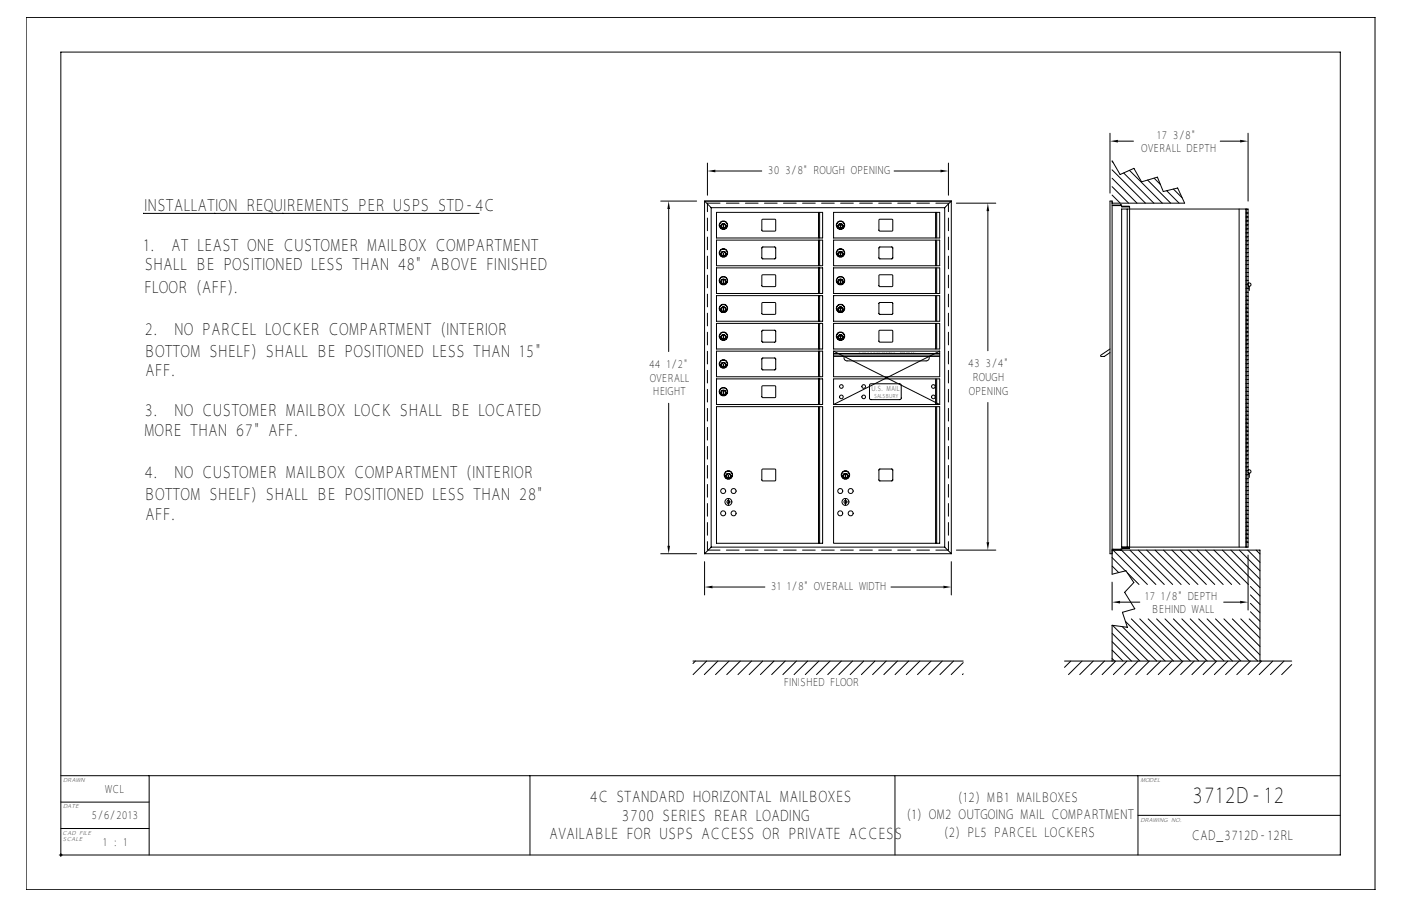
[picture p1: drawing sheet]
<svg xmlns="http://www.w3.org/2000/svg" width="432mm" height="279mm" viewBox="0 0 432 279" stroke-linecap="round" stroke-linejoin="round" font-family="sans-serif">
<g fill="none" stroke="#000" stroke-width=".31">
<path d="M8.1 5.4h415.7v269h-415.7zM218 50.3v9.9M220.5 52.7h14.3M275.6 52.7h14.3M292.3 50.3v9.9M342.1 41.1v18.5M342.8 57.6l5.1 5.1M342.8 55l7.6 7.7M342.8 52.4l10.2 10.3M342.8 49.8l.3 .3M342.8 49.6l2.4 4.2 4.3-1.9 2.3 4.2 4.9-1.5 1.8 4.5 4.5-1.1 2.1 4.7h-22.3M344.6 43.5h4.7"/>
<path d="M346.3 53.3l9.3 9.4M348.1 52.5l10.1 10.2M353.7 55.5l7.1 7.2M355.7 54.9l1.9 2M359.6 58.8l3.8 3.9M361.7 58.3l2.7 2.7M376.1 43.5h6.1M384.7 41.1v20.9M44.4 65.8h-.3h103.7M203.6 62h11.1M206.1 64.5v43.9M219.2 64v104.7"/>
<path d="M219.2 64h72M220.8 65.5h32.7v7.9h-32.7zM220.8 74.1h32.7v7.9h-32.7zM222.9 78l.1 .8zM222.9 69.5l.1 .7zM234.9 76.3h4.1v3.4h-4.1zM234.9 67.7h4.1v3.5h-4.1zM252.3 65.5v7.9M252.3 74.1v7.9M252.6 65.5v7.9M252.6 74.1v7.9M256.9 65.5h32.7v7.9h-32.7z"/>
<path d="M256.9 74.1h32.7v7.9h-32.7zM258.6 78h.9M258.6 69.4h.9M259 78l.1 .8zM259 69.5l.1 .7zM259.1 69v.9M259.1 77.5v1M271 76.3h4.1v3.4h-4.1zM271 67.7h4.1v3.5h-4.1zM288.4 65.5v7.9M288.4 74.1v7.9M288.7 65.5v7.9"/>
<path d="M288.7 74.1v7.9M291.2 64v104.7M293.2 62h-76v108.8M293.2 62h-76l2 2M293.2 62v108.8M293.2 62l-2 2M294.8 62.7h12.1M304.5 65.1v43.1M342.8 60.2l2.5 2.5M343.3 63.4v-.2h2.4v.6h2.5M345.4 63.2v.2M345.4 63.2v.2h-2.6"/>
<path d="M345.7 64.5h39v104.2h-39zM346 63.8v-.2h2.1v.2M347.4 64.5v104.2M348.2 63.8l-.1 105.4h-2.1v-.2M381.9 64.5v104.2M384.1 64.5v104.2M384.1 79.1h.6M384.1 77.9h.6M384.1 76.7h.6M384.1 75.5h.6M384.1 74.2h.6M384.1 73h.6"/>
<path d="M384.1 71.8h.6M384.1 70.6h.6M384.1 69.4h.6M384.1 68.1h.6M384.1 66.9h.6M384.1 65.7h.6M220.8 99.7h32.7v7.9h-32.7zM220.8 82.6h32.7v7.9h-32.7zM220.8 91.2h32.7v7.9h-32.7zM222.9 86.6l.1 .7zM222.9 95.2l.1 .7zM234.9 84.8h4.1v3.5h-4.1z"/>
<path d="M234.9 93.4h4.1v3.5h-4.1zM252.3 82.6v7.9M252.3 91.2v7.9M252.3 99.7v7.9M252.6 82.6v7.9M252.6 91.2v7.9M252.6 99.7v7.9M256.9 82.6h32.7v7.9h-32.7zM256.9 91.2h32.7v7.9h-32.7zM256.9 99.7h32.7v7.9h-32.7zM258.6 86.6h.9M258.6 95.1h.9"/>
<path d="M259 95.2l.1 .7zM259 86.6l.1 .7zM259.1 86.1v.9M259.1 94.6v1M271 84.8h4.1v3.5h-4.1zM271 93.4h4.1v3.5h-4.1zM288.4 82.6v7.9M288.4 91.2v7.9M288.4 99.7v7.9M288.7 82.6v7.9M288.7 91.2v7.9M288.7 99.7v7.9"/>
<path d="M384.1 99.9h.6M384.1 98.7h.6M384.1 97.5h.6M384.1 96.3h.6M384.1 95h.6M384.1 93.8h.6M384.1 92.6h.6M384.1 91.4h.6M384.1 90.1h.6M384.1 88.9h.6M384.1 87.7h.6M384.1 86.5h.6"/>
<path d="M384.1 85.3h.6M384.1 84h.6M384.1 82.8h.6M384.1 81.6h.6M384.1 80.4h.6M384.7 87.4a.51 .51 0 0 1 .7 0 .51 .51 0 0 1 0 .7 .51 .51 0 0 1-.7 0M385.1 88.3v1.3M220.8 108.3h32.7v7.9h-32.7zM220.8 116.8h32.7v7.9h-32.7zM222.9 103.7l.1 .8zM222.9 112.3l.1 .7zM234.9 101.9h4.1v3.5h-4.1z"/>
<path d="M234.9 119.1h4.1v3.4h-4.1zM234.9 110.5h4.1v3.5h-4.1zM252.3 108.3v7.9M252.3 116.8v7.9M252.6 108.3v7.9M252.6 116.8v7.9M256.9 109.9h32.7M256.9 108.3h32.7M256.9 109h32.7M256.9 109.5h32.7M256.9 108.3l32.7 16.4M256.9 108.3v7.9h32.7v-7.9"/>
<path d="M258.6 103.7h.9M259 103.7v.8l.1-.8M259.1 103.2v1M260.2 109.9a.95 .95 0 0 0 .9 1.4h24.4a.95 .95 0 0 0 .8-1.4M268.1 118.5l9.4-.1 .3 .4-.1 4.1-.4 .3h-9l-.3-.4zM271 101.9h4.1v3.5h-4.1zM288.4 116.8v7.9M288.7 116.8v7.9M289.6 108.3l-32.7 16.4M342.1 107.6l-2.9 2.2 1.1 .1 1.8-1.2M384.1 119.5h.6M384.1 118.3h.6"/>
<path d="M384.1 117h.6M384.1 115.8h.6M384.1 114.6h.6M384.1 113.4h.6M384.1 112.2h.6M384.1 110.9h.6M384.1 109.7h.6M384.1 108.5h.6M384.1 107.3h.6M384.1 106h.6M384.1 104.8h.6M384.1 103.6h.6"/>
<path d="M384.1 102.4h.6M384.1 101.1h.6M206.1 124.4v43.9M220.8 125.4h32.7v42.1h-32.7zM222.9 120.8l.1 .8zM252.3 125.4v42.1M252.6 125.4v42.1M256.9 125.4h32.7v42.1h-32.7zM256.9 124.7h32.7M256.9 124.7v-7.9h32.7v7.9M288.4 125.4v42.1M288.7 125.4v42.1"/>
<path d="M304.5 124.1v43.1M384.1 139.1h.6M384.1 137.8h.6M384.1 136.6h.6M384.1 135.4h.6M384.1 134.2h.6M384.1 132.9h.6M384.1 131.7h.6M384.1 130.5h.6M384.1 129.3h.6M384.1 128h.6M384.1 126.8h.6"/>
<path d="M384.1 125.6h.6M384.1 124.4h.6M384.1 123.2h.6M384.1 121.9h.6M384.1 120.7h.6M224.4 146.5l.2 .8zM224.5 153.7v2.2M234.9 144.7h4.1v3.5h-4.1zM260.5 146.5l.2 .8zM260.6 153.7v2.2M271 144.7h4.1v3.5h-4.1zM384.1 159.8h.6"/>
<path d="M384.1 158.6h.6M384.1 157.4h.6M384.1 156.2h.6M384.1 154.9h.6M384.1 153.7h.6M384.1 152.5h.6M384.1 151.3h.6M384.1 150.1h.6M384.1 148.8h.6M384.1 147.6h.6M384.1 146.4h.6M384.1 145.2h.6"/>
<path d="M384.1 143.9h.6M384.1 142.7h.6M384.1 141.5h.6M384.1 140.3h.6M384.7 145.1a.51 .51 0 0 1 .7-.1 .51 .51 0 0 1 0 .8 .51 .51 0 0 1-.7 0M385.1 145.9v1.3M203.6 170.8h11.1M217.2 170.8h76M217.2 173.2v10.3M219.2 168.7h72M219.2 168.7l-2 2.1M291.2 168.7l2 2.1"/>
<path d="M293.2 173.2v10.3M294.8 169.6h12.1M342.8 174.5l2 2.1M342.8 172l4.1 4.1M342.8 170.8h-.7v-108.8h.7v115.1l4.2-1.1 2.5 3.6-2.9 3.1 3.2 5-3.9 1.1 1.6 4.7-4.7-.7v11.1M342.8 179.5v8.6M342.8 169.6h45.5v34.3M343 169.6l10.6 10.6M343.3 169.4v.1h2.1v-.1M345.6 169.6l10.6 10.6M347.4 176.6l3.7 3.6M348.2 169h-2.5v.5l-2.9-.1"/>
<path d="M348.2 169.6l10.6 10.6M350.8 169.6l10.6 10.6M353.4 169.6l10.6 10.6M356 169.6l10.6 10.6M358.6 169.6l10.6 10.6M361.2 169.6l10.6 10.6M363.8 169.6l10.6 10.6M366.4 169.6l10.6 10.6M369 169.6l10.6 10.6M371.6 169.6l10.6 10.6M374.2 169.6l10.6 10.6M376.8 169.6l11.5 11.6"/>
<path d="M379.4 169.6l8.9 9M382 169.6l6.3 6.4M384.1 167.2h.6M384.1 166h.6M384.1 164.7h.6M384.1 163.5h.6M384.1 162.3h.6M384.1 161.1h.6M384.5 169.6l3.8 3.8M384.7 171.2v16.9M387.1 169.6l1.2 1.2M219.6 181h16.1"/>
<path d="M274.6 181h16.2M342.8 197.9l5.9 6M342.8 195.3l8.5 8.6M342.9 192.8l11 11.1M345.2 185.7h6.1M345.9 193.2l10.6 10.7M346.9 191.6l12.2 12.3M348.7 190.9l13 13M351.3 190.9l13 13M353.9 190.9l13 13M356.5 190.9l13 13M359.1 190.9l13 13"/>
<path d="M361.7 190.9l13 13M364.3 190.9l13 13M366.8 190.9l13.1 13M369.4 190.9l13 13M372 190.9l13 13M374.6 190.9l13 13M377.2 185.7h5M377.2 190.9l11.1 11.1M379.8 190.9l8.5 8.5M382.4 190.9l5.9 5.9M385 190.9l3.3 3.3M385.4 188.7l2.9 2.9"/>
<path d="M385.4 186.1l2.9 2.9M385.4 183.5l2.9 2.9M385.4 180.9l2.9 2.9M213.6 203.9h83.3M214.3 203.9l-.7 .7M217.8 203.9l-4.2 4.1M221.3 203.9l-4.2 4.1M224.7 203.9l-4.2 4.1M228.2 203.9l-4.2 4.1M231.6 203.9l-4.2 4.1M235.1 203.9l-4.2 4.1M238.5 203.9l-4.1 4.1"/>
<path d="M242 203.9l-4.2 4.1M245.5 203.9l-4.2 4.1M248.9 203.9l-4.2 4.1M252.4 203.9l-4.2 4.1M255.8 203.9l-4.1 4.1M259.3 203.9l-4.2 4.1M262.8 203.9l-4.2 4.1M266.2 203.9l-4.2 4.1M269.7 203.9l-4.2 4.1M273.1 203.9l-4.1 4.1M276.6 203.9l-4.2 4.1M280.1 203.9l-4.2 4.1"/>
<path d="M283.5 203.9l-4.2 4.1M287 203.9l-4.2 4.1M290.4 203.9l-4.2 4.1M293.9 203.9l-4.2 4.1M296.9 204.3l-3.7 3.7M296.9 207.8l-.3 .2M328.1 203.9h70M330 203.9l-1.9 1.9M333.5 203.9l-4.2 4.1M337 203.9l-4.2 4.1M340.4 203.9l-4.2 4.1M342.8 203.1l.7 .8"/>
<path d="M342.8 200.5l3.3 3.4M343.9 203.9l-4.2 4.1M347.3 203.9l-4.2 4.1M350.8 203.9l-4.2 4.1M354.2 203.9l-4.1 4.1M357.7 203.9l-4.2 4.1M361.2 203.9l-4.2 4.1M364.6 203.9l-4.2 4.1M368.1 203.9l-4.2 4.1M371.5 203.9l-4.1 4.1M375 203.9l-4.2 4.1M378.5 203.9l-4.2 4.1"/>
<path d="M381.9 203.9l-4.2 4.1M385.4 203.9l-4.2 4.1M388.8 203.9l-4.1 4.1M392.3 203.9l-4.2 4.1M395.8 203.9l-4.2 4.1M398.1 205l-3.1 3M18.8 239.2h144.5M46 239.2v24.5M163.3 239.2h112.5v24.5M163.3 239.2v24.5M275.8 239.2h137.3M350.7 239.2v24.5"/>
<path d="M18.8 255.5h27.2M18.8 247.4h27.2M53.8 243.6l1-.6 .9-.2h55.3a2.68 2.68 0 0 1 2.6 2.7v6.3a2.68 2.68 0 0 1-2.6 2.7h-55.3a2.68 2.68 0 0 1-2.7-2.7v-6.7zM54.1 243.9l.9-.6 .7-.1h55.3a2.3 2.3 0 0 1 2.3 2.3v6.3a2.3 2.3 0 0 1-2.3 2.3h-55.3a2.3 2.3 0 0 1-2.3-2.3v-6.7zM54.3 244.2l1.4-.6h55.3a1.91 1.91 0 0 1 1.9 1.9v6.3a1.91 1.91 0 0 1-1.9 1.9h-55.3a1.91 1.91 0 0 1-1.9-1.9v-6.3zM55 244.8l.7-.3h55.3l.6 .3 .3 .7v6.3l-.3 .7-.6 .3h-55.3l-.7-.3-.3-.7v-6.3zM55.1 249.8h1.2M55.1 249.4h5.9M55.1 246h56.5M55.1 245.6h56.5M55.1 251.7h56.5M55.1 251.4h56.5"/>
<path d="M55.1 246.4h1.7M55.1 246.8h1.4M55.1 247.2h1.3M55.1 247.5h1.2M55.1 247.9h1.2M55.1 248.3h1.2M55.1 248.7h1.4M55.1 249.1h1.6M55.1 250.2h1.3M55.1 250.6h1.4M55.1 251h1.8M55.1 245.2h56.4"/>
<path d="M55.1 252.1h56.4M55.6 244.9h55.5M55.6 252.4h55.5M55.7 244.9l-.4 .2-.2 .4v6.3l.2 .4 .4 .2M56.3 249.4a1.48 1.48 0 0 0 1.4 1.9M56.5 249.4l.2 1.1 .7 .5h3.9a1.52 1.52 0 0 0 1.2-1.4 1.52 1.52 0 0 0-1.2-1.5h-2.9l-.3-.3 .3-.3h2.3l.3 .4h1.5l-.1-1-.5-.5-4.2-.1a1.52 1.52 0 0 0-1.2 1.5 1.52 1.52 0 0 0 1.2 1.5h3l.3 .3-.3 .3h-2.3l-.3-.5M57.7 246.1a1.73 1.73 0 0 0-1.4 1.7 1.73 1.73 0 0 0 1.4 1.7M58.2 249.8h2.6M58.3 247.8h2.4M61.3 246.1a1.54 1.54 0 0 1 1.4 2h-.6l.4 .5 .2 1.1 1.9-3.5M62.2 246.4h2.3M62.3 248.3h1.2"/>
<path d="M62.5 246.8h1.8M62.6 248.7h.7M62.7 247.2h1.4M62.7 249.1h.4M62.7 247.5h1.2M62.7 247.9h1M64.2 251.1l.4-.9h2.7l.5 .9M64.2 251h3.5M64.4 250.6h3.1M64.8 246.3h2.4l2.5 4.7h-1.7l-.7-1.1h-2.7l-.6 1.1h-1.8zM66 247.3l.7 1.4h-1.5zM66 247.7l.3 .6h-.6z"/>
<path d="M67.3 246.2l2.4 4.4v-4.3M67.5 246.4h2.2M67.7 246.8h2M67.9 247.2h1.8M68.1 247.5h1.6M68.3 247.9h1.4M68.5 248.3h1.2M68.7 248.7h1M68.9 249.1h.8M69.1 249.4h.6M69.3 249.8h.4M69.9 246.3h1.5v3.6h3.9v1.1h-5.4z"/>
<path d="M71.6 246.8h3.9M71.6 247.2h3.7M71.6 247.5h3.7M71.6 247.9h3.7M71.6 248.3h3.7M71.6 248.7h3.8M75.5 251v-.4l.5 .5 .7 .2M75.8 246.4h-4.2v3h3.7M75.8 246.6l.9-.3h3.9l.7 .6 .2 1h-1.6l-.3-.4h-2.3l-.3 .3 .3 .3h3a1.52 1.52 0 0 1 1.2 1.5 1.52 1.52 0 0 1-1.2 1.4l-4.2-.1-.5-.4-.1-1.1h1.5l.3 .5h2.3l.3-.3-.3-.3h-2.9a1.56 1.56 0 0 1-.9-2.7zM76.7 246.1a1.75 1.75 0 0 0-1.5 1.2 1.75 1.75 0 0 0 .5 1.8h-4.1M77.2 249.8h2.6M77.4 249.4h2.2"/>
<path d="M77.5 247.5h2.1M77.5 247.9h2.1M80.3 246.1a1.54 1.54 0 0 1 1.4 2h-.7a1.77 1.77 0 0 1 .7 1.8 1.77 1.77 0 0 1-1.4 1.4M81.1 251h1.1M81.2 246.4h1M81.3 248.3h.9M81.5 250.6h.7M81.5 246.8h.7M81.5 248.7h.7M81.6 250.2h.6M81.6 247.2h.6M81.7 249.1h.5"/>
<path d="M81.7 249.8h.5M81.7 249.4h.5M81.7 247.5h.5M81.7 247.9h.5M82.2 246.3v4.7M84 247.4h2.6l.3 .4-.3 .3h-2.6zM84 249.2h2.6l.3 .4-.3 .3h-2.6zM84.2 247.6l2.5 .1-2.5 .2zM84.2 249.4l2.5 .2-2.5 .1zM87.1 246.1a1.62 1.62 0 0 1 1.3 2.4 1.69 1.69 0 0 1-1.2 2.8M87.1 246.3a1.44 1.44 0 0 1 1 2.3 1.49 1.49 0 0 1-.9 2.4h-4.8v-4.7h4.8M88 246.4h1.2"/>
<path d="M88.1 251h1.7M88.3 246.8h.9M88.4 250.6h1M88.5 248.3h.7M88.5 248.7h.7M88.5 247.2h.7M88.5 247.9h.7M88.5 247.5h.7M88.6 250.2h.7M88.6 249.1h.6M88.6 249.8h.6M88.6 249.4h.6"/>
<path d="M89.2 246.3v3.6a1.4 1.4 0 0 0 1.4 1.4M89.4 246.3h1.6v3.3l.3 .3 3-.1 .1-3.5h1.5l-.1 4.2-.5 .4-.6 .1-4.7-.1-.4-.4-.2-.6zM91.2 246.3l.1 3.4h2.9v-3.4M91.2 249.4h3M91.2 246.4h3M91.2 246.8h3M91.2 247.2h3M91.2 247.5h3M91.2 247.9h3M91.2 248.3h3M91.2 248.7h3M91.2 249.1h3"/>
<path d="M95.6 251h1.2M95.9 250.6h.9M96.1 250.2h.7M96.1 246.3v3.6a1.4 1.4 0 0 1-1.4 1.4M96.1 249.8h.7M96.1 249.4h.7M96.1 246.4h.7M96.1 246.8h.7M96.1 247.2h.7M96.1 247.5h.7M96.1 247.9h.7M96.1 248.3h.7"/>
<path d="M96.1 248.7h.7M96.1 249.1h.7M96.8 246.3v4.7M98.6 247.4h2.7l.2 1.1-.3 .2h-2.6zM98.8 247.6h2.4l.1 .8-2.5 .1zM98.8 247.9h2.5M98.8 248.3h2.5M98.8 250.2h2.5M98.8 250.6h2.5M98.8 251h2.5M101.3 250.2l-2.5-.1v.9M101.3 250.2v.8"/>
<path d="M101.8 246.1a1.4 1.4 0 0 1 1.4 1.4v1.1l1.6 .1M102.9 246.4l2.7 3.2v1.4M103 248.6v.2a.48 .48 0 0 0-.3 .5 .48 .48 0 0 0 .3 .4v1.3h-1.5v-.9l-.3-.2h-2.6v1.1h-1.6v-4.7h4.8l.9 .3a2.15 2.15 0 0 1 .3 2M103 246.3h2l1.6 1.8 1.6-1.8h2l-2.8 3.2v1.5h-1.6v-1.5zM103.1 249.4h2.4M103.1 249.1h2.1M103.2 247.2h.3M103.2 249.8h2.4M103.2 248.6l-.2 .7 .2 1.7M103.2 247.5h.6M103.2 247.9h1M103.2 248.3h1.3"/>
<path d="M103.2 250.2h2.4M103.2 250.6h2.4M103.2 251h2.4M105.2 246.1l1.4 1.6 1.4-1.6M105.4 246.4h2.4M105.8 246.8h1.7M106.1 247.2h1M106.4 247.5h.4M107.6 249.8h4M107.6 250.2h4M107.6 250.6h4M107.6 251h4"/>
<path d="M107.7 249.4h3.9M108 249.1h3.6M108.4 248.7h3.2M108.7 248.3h2.9M109 247.9h2.6M109.4 247.5h2.2M109.7 247.2h1.9M110 246.8h1.6M111 244.9l.4 .2 .2 .4v6.3l-.2 .4-.4 .2M111.6 246.4h-1.2l-2.8 3.2v1.4M350.7 251.4h62.4M18.3 263.7h394.8v-247.6h-394.3v248.1"/>
<circle cx="223" cy="78" r="1.28"/>
<circle cx="223" cy="78" r="1.19"/>
<circle cx="223" cy="69.4" r="1.28"/>
<circle cx="223" cy="69.7" r=".73"/>
<circle cx="223" cy="78.3" r=".7"/>
<circle cx="223" cy="69.7" r=".7"/>
<circle cx="223" cy="69.4" r="1.19"/>
<circle cx="223" cy="78.3" r=".73"/>
<circle cx="223" cy="69.7" r=".76"/>
<circle cx="223" cy="78.3" r=".76"/>
<circle cx="259.1" cy="69.7" r=".73"/>
<circle cx="259.1" cy="78.3" r=".76"/>
<circle cx="259.1" cy="69.7" r=".76"/>
<circle cx="259.1" cy="78" r="1.19"/>
<circle cx="259.1" cy="78.3" r=".73"/>
<circle cx="259.1" cy="78.3" r=".7"/>
<circle cx="259.1" cy="69.7" r=".7"/>
<circle cx="259.1" cy="78" r="1.28"/>
<circle cx="259.1" cy="69.4" r="1.19"/>
<circle cx="259.1" cy="69.4" r="1.28"/>
<circle cx="223" cy="86.6" r="1.28"/>
<circle cx="223" cy="86.6" r="1.19"/>
<circle cx="223" cy="95.1" r="1.28"/>
<circle cx="223" cy="86.9" r=".73"/>
<circle cx="223" cy="95.4" r=".73"/>
<circle cx="223" cy="95.4" r=".7"/>
<circle cx="223" cy="86.9" r=".7"/>
<circle cx="223" cy="95.1" r="1.19"/>
<circle cx="223" cy="86.9" r=".76"/>
<circle cx="223" cy="95.4" r=".76"/>
<circle cx="259.1" cy="95.4" r=".76"/>
<circle cx="259.1" cy="86.6" r="1.19"/>
<circle cx="259.1" cy="95.1" r="1.19"/>
<circle cx="259.1" cy="95.4" r=".73"/>
<circle cx="259.1" cy="95.4" r=".7"/>
<circle cx="259.1" cy="86.6" r="1.28"/>
<circle cx="259.1" cy="95.1" r="1.28"/>
<circle cx="259.1" cy="86.9" r=".76"/>
<circle cx="259.1" cy="86.9" r=".7"/>
<circle cx="259.1" cy="86.9" r=".73"/>
<circle cx="223" cy="103.7" r="1.19"/>
<circle cx="223" cy="104" r=".7"/>
<circle cx="223" cy="103.7" r="1.28"/>
<circle cx="223" cy="104" r=".76"/>
<circle cx="223" cy="112.2" r="1.19"/>
<circle cx="223" cy="112.2" r="1.28"/>
<circle cx="223" cy="104" r=".73"/>
<circle cx="223" cy="112.5" r=".73"/>
<circle cx="223" cy="112.5" r=".7"/>
<circle cx="223" cy="112.5" r=".76"/>
<circle cx="259.1" cy="103.7" r="1.19"/>
<circle cx="259.1" cy="103.7" r="1.28"/>
<circle cx="259.1" cy="104" r=".76"/>
<circle cx="259.1" cy="104" r=".7"/>
<circle cx="259.1" cy="104" r=".73"/>
<circle cx="259.3" cy="119.2" r=".56"/>
<circle cx="266.2" cy="119.2" r=".56"/>
<circle cx="287.7" cy="119.2" r=".56"/>
<circle cx="223" cy="121.1" r=".7"/>
<circle cx="223" cy="121.1" r=".76"/>
<circle cx="223" cy="120.8" r="1.19"/>
<circle cx="223" cy="120.8" r="1.28"/>
<circle cx="223" cy="121.1" r=".73"/>
<circle cx="259.3" cy="122.4" r=".56"/>
<circle cx="266.2" cy="122.4" r=".56"/>
<circle cx="287.7" cy="122.4" r=".56"/>
<circle cx="222.9" cy="158.3" r=".76"/>
<circle cx="222.9" cy="151.4" r=".76"/>
<circle cx="224.5" cy="146.8" r=".73"/>
<circle cx="224.5" cy="146.8" r=".76"/>
<circle cx="224.5" cy="146.8" r=".7"/>
<circle cx="224.5" cy="154.8" r=".46"/>
<circle cx="224.5" cy="146.5" r="1.19"/>
<circle cx="224.5" cy="154.8" r="1.07"/>
<circle cx="224.5" cy="146.5" r="1.28"/>
<circle cx="226.1" cy="151.4" r=".76"/>
<circle cx="226.1" cy="158.3" r=".76"/>
<circle cx="259" cy="158.3" r=".76"/>
<circle cx="259" cy="151.4" r=".76"/>
<circle cx="260.6" cy="154.8" r=".46"/>
<circle cx="260.6" cy="146.8" r=".76"/>
<circle cx="260.6" cy="146.5" r="1.19"/>
<circle cx="260.6" cy="154.8" r="1.07"/>
<circle cx="260.6" cy="146.8" r=".73"/>
<circle cx="260.6" cy="146.5" r="1.28"/>
<circle cx="260.6" cy="146.8" r=".7"/>
<circle cx="262.2" cy="151.4" r=".76"/>
<circle cx="262.2" cy="158.3" r=".76"/>
</g>
<path d="M218 52.7l2.5-.4v.8zM289.9 52.3l2.4 .4-2.4 .4zM342.1 43.5l2.5-.4v.8zM382.2 43.1l2.5 .4-2.5 .4zM206.1 62l.4 2.5h-.8zM304.5 62.7l.4 2.4h-.8zM205.7 168.3h.8l-.4 2.5zM304.1 167.2h.8l-.4 2.4zM217.2 181l2.4-.4v.8zM290.8 180.6l2.4 .4-2.4 .4zM342.8 185.7l2.4-.4v.8zM382.2 185.3l2.5 .4-2.5 .4z" fill="#000"/>
<path d="M218 62.7h74.3M218 169.6h74.3" fill="none" stroke="#000" stroke-width=".31" stroke-dasharray="3.9 2"/>
<path d="M218 169.6v-106.9M292.3 169.6v-106.9" fill="none" stroke="#000" stroke-width=".31" stroke-dasharray="3.9 2" stroke-dashoffset="1.3"/>
<path d="M49.3 241.8h111.1v20.2h-111.1z" fill-rule="evenodd" fill="#fff"/>
<text font-size="6.9" x="367.3" y="247.8">3712D-12</text>
<g font-size="5.2">
<text x="44.4" y="65.1">INSTALLATION REQUIREMENTS PER USPS STD-4C</text>
<text x="44.1" y="77.3">1.</text>
<text x="52.8" y="77.3">AT LEAST ONE CUSTOMER MAILBOX COMPARTMENT</text>
<text x="44.5" y="83.4">SHALL BE POSITIONED LESS THAN 48&quot; ABOVE FINISHED</text>
<text x="44.4" y="90.2">FLOOR (AFF).</text>
<text x="44.5" y="103.2">2.</text>
<text x="53.7" y="103.2">NO PARCEL LOCKER COMPARTMENT (INTERIOR</text>
<text x="44.4" y="110">BOTTOM SHELF) SHALL BE POSITIONED LESS THAN 15&quot;</text>
<text x="44.8" y="116.1">AFF.</text>
<text x="44.5" y="128.3">3.</text>
<text x="53.7" y="128.3">NO CUSTOMER MAILBOX LOCK SHALL BE LOCATED</text>
<text x="44.4" y="134.4">MORE THAN 67&quot; AFF.</text>
<text x="44.5" y="147.4">4.</text>
<text x="53.7" y="147.4">NO CUSTOMER MAILBOX COMPARTMENT (INTERIOR</text>
<text x="44.4" y="154.2">BOTTOM SHELF) SHALL BE POSITIONED LESS THAN 28&quot;</text>
<text x="44.8" y="160.3">AFF.</text>
</g>
<g font-size="4.8">
<text x="181.8" y="247.5">4C STANDARD HORIZONTAL MAILBOXES</text>
<text x="191.6" y="253.2">3700 SERIES REAR LOADING</text>
<text x="169.2" y="258.9">AVAILABLE FOR USPS ACCESS OR PRIVATE ACCESS</text>
</g>
<g font-size="4.1">
<text x="295.2" y="247.3">(12) MB1 MAILBOXES</text>
<text x="279.4" y="252.7">(1) OM2 OUTGOING MAIL COMPARTMENT</text>
<text x="290.9" y="258.2">(2) PL5 PARCEL LOCKERS</text>
<text x="367.2" y="259">CAD_3712D-12RL</text>
</g>
<g font-size="3.5">
<text x="351.7" y="47">OVERALL DEPTH</text>
<text x="356.6" y="42.7">17 3/8&quot;</text>
<text x="236.7" y="53.6">30 3/8&quot; ROUGH OPENING</text>
<text x="200.1" y="113.5">44 1/2&quot;</text>
<text x="298.4" y="113.3">43 3/4&quot;</text>
<text x="200.2" y="117.8">OVERALL</text>
<text x="299.8" y="117.6">ROUGH</text>
<text x="201.2" y="121.9">HEIGHT</text>
<text x="298.6" y="121.7">OPENING</text>
<text x="237.6" y="181.8">31 1/8&quot; OVERALL WIDTH</text>
<text x="352.8" y="184.9">17 1/8&quot; DEPTH</text>
<text x="354.9" y="189.2">BEHIND WALL</text>
<text x="241.6" y="211.7">FINISHED FLOOR</text>
<text x="32.4" y="244.5">WCL</text>
<text x="28.2" y="252.6">5/6/2013</text>
<text x="31.7" y="260.8">1 : 1</text>
</g>
<text font-size="2.2" x="268.6" y="120.6">U.S. MAIL</text>
<g font-size="1.8">
<text x="19.5" y="241.2">DRAWN</text>
<text x="351.5" y="241.2">MODEL</text>
<text x="19.5" y="249.3">DATE</text>
<text x="19.2" y="257.5">CAD FILE</text>
<text x="351.5" y="253.4">DRAWING NO.</text>
<text x="19.3" y="259.5">SCALE</text>
</g>
<text font-size="1.7" x="269.4" y="122.6">SALSBURY</text>
<g font-size=".5">
<text x="264.7" y="108.8">OUTGOING</text>
<text x="277.4" y="108.8">MAIL</text>
</g>
</svg>
